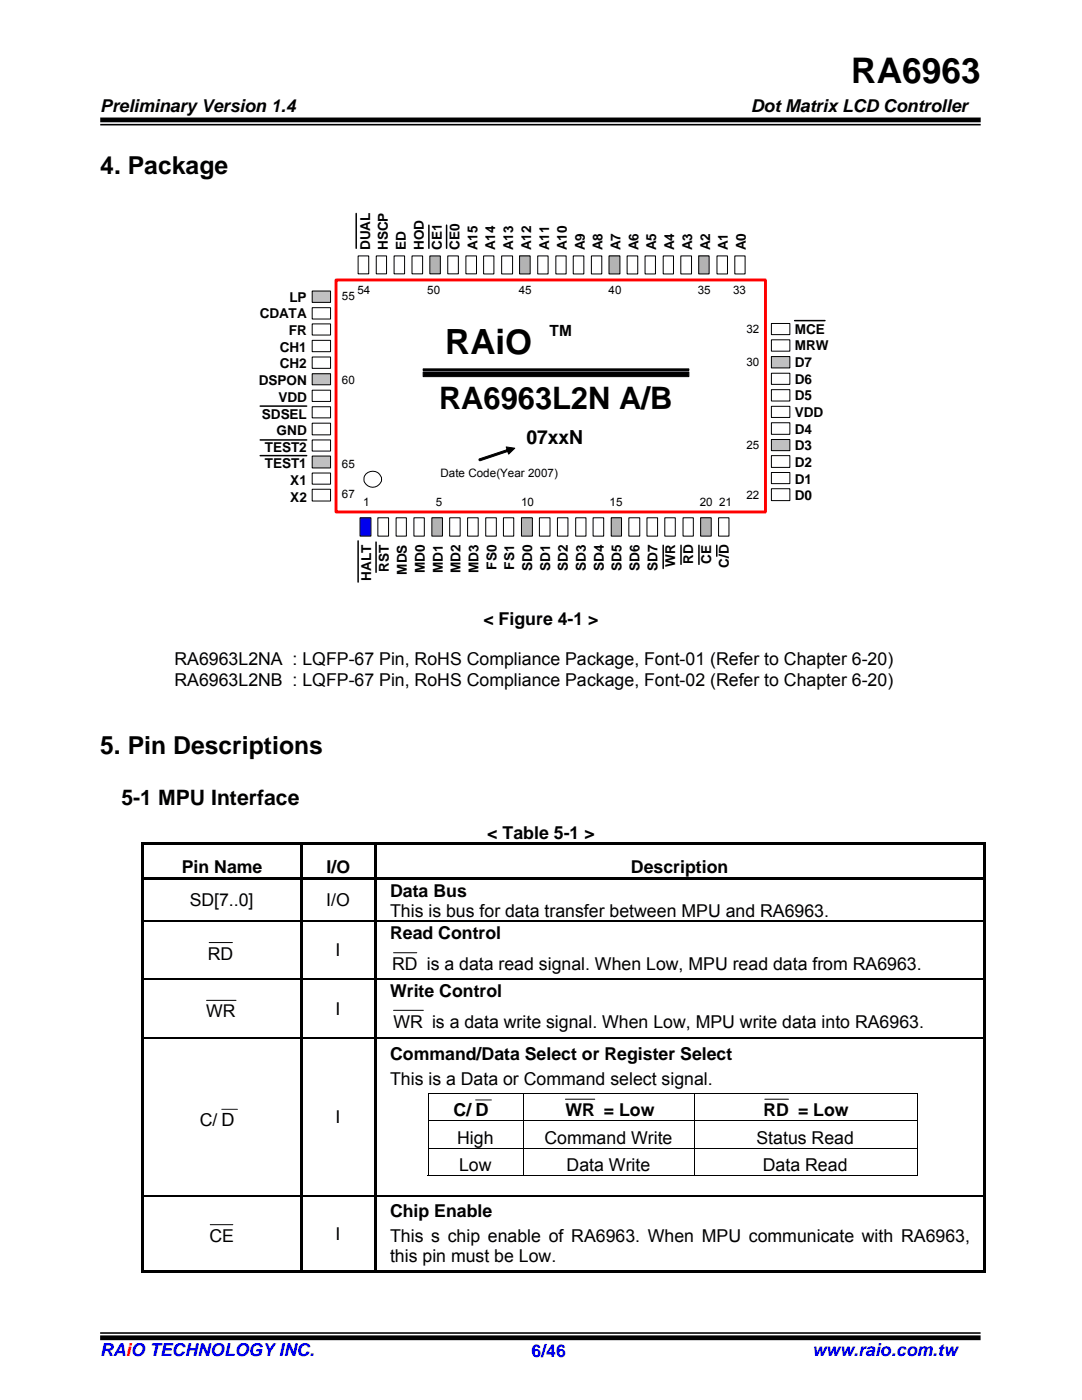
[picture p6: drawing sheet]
<svg xmlns="http://www.w3.org/2000/svg" width="216mm" height="279mm" viewBox="0 0 216 279" stroke-linecap="round" stroke-linejoin="round" font-family="sans-serif">
<g fill="#000">
<path d="M20 23.5h175.7v.9h-175.7zM20 24.7h175.7v.3h-175.7z"/>
<path d="M20 265.9h175.7v.3h-175.7zM20 266.5h175.7v1h-175.7z"/>
</g>
<path d="M49.5 40.8h116.9v76.4h-116.9z" fill="#fff"/>
<path d="M67.1 55.9h85.6v46.3h-85.6z" fill="none" stroke="#f00" stroke-width=".58"/>
<path d="M62.3 58.1h3.7v2.2h-3.7z" fill="#c0c0c0"/>
<path d="M62.3 58.1h3.7v2.2h-3.7zM62.3 61.4h3.7v2.3h-3.7zM62.3 64.6h3.7v2.3h-3.7zM62.3 67.9h3.7v2.3h-3.7zM62.3 71.2h3.7v2.3h-3.7z" fill="none" stroke="#000" stroke-width=".2"/>
<path d="M62.3 74.6h3.7v2.2h-3.7z" fill="#c0c0c0"/>
<path d="M62.3 74.6h3.7v2.2h-3.7zM62.3 77.9h3.7v2.2h-3.7zM62.3 81.2h3.7v2.2h-3.7zM62.3 84.5h3.7v2.3h-3.7zM62.3 87.8h3.7v2.2h-3.7z" fill="none" stroke="#000" stroke-width=".2"/>
<path d="M62.3 91h3.7v2.4h-3.7z" fill="#c0c0c0"/>
<path d="M153.9 64.6h3.7v2.2h-3.7zM153.9 67.8h3.7v2.3h-3.7zM62.3 91h3.7v2.4h-3.7zM62.3 94.4h3.7v2.2h-3.7zM62.3 97.6h3.7v2.4h-3.7zM72.9 94.7a1.79 1.79 0 0 1 2.1-.6 1.79 1.79 0 0 1 1.1 1.9 1.79 1.79 0 0 1-2.1 1.2 1.79 1.79 0 0 1-1.4-1.9z" fill="none" stroke="#000" stroke-width=".2"/>
<g fill="#000" stroke="#000" stroke-width=".2">
<path d="M84.4 73.6h53.1v.3h-53.1zM84.4 74.2h53.1v1h-53.1z"/>
<path d="M95.6 91.6l6-2 .2 .1-.1 .3-5.9 1.9-.2-.1zM101 89.2l1.7 .3-1.2 1.1z"/>
</g>
<path d="M153.9 71.2h3.7v2.2h-3.7z" fill="#c0c0c0"/>
<path d="M153.9 71.2h3.7v2.2h-3.7zM153.9 74.5h3.7v2.2h-3.7zM153.9 77.8h3.7v2.2h-3.7zM153.9 81.1h3.7v2.2h-3.7zM153.9 84.4h3.7v2.3h-3.7z" fill="none" stroke="#000" stroke-width=".2"/>
<path d="M153.9 87.7h3.7v2.2h-3.7z" fill="#c0c0c0"/>
<path d="M143.1 51.1h2.1v3.6h-2.1zM146.6 51.1h2.1v3.6h-2.1zM153.9 87.7h3.7v2.2h-3.7zM153.9 90.9h3.7v2.4h-3.7zM153.9 94.3h3.7v2.2h-3.7zM153.9 97.5h3.7v2.4h-3.7z" fill="none" stroke="#000" stroke-width=".2"/>
<path d="M158.6 64h6" fill="none" stroke="#000" stroke-width=".3"/>
<path d="M139.4 51.1h2.1v3.6h-2.1z" fill="#b3b3b3"/>
<path d="M125.1 51.1h2.2v3.6h-2.2zM128.7 51.1h2.1v3.6h-2.1zM139.4 51.1h2.1v3.6h-2.1z" fill="none" stroke="#000" stroke-width=".2"/>
<path d="M121.5 51.1h2.2v3.6h-2.2z" fill="#b3b3b3"/>
<path d="M107.3 51.1h2.1v3.6h-2.1zM110.9 51.1h2.1v3.6h-2.1zM114.4 51.1h2.1v3.6h-2.1zM118 51.1h2.1v3.6h-2.1zM121.5 51.1h2.2v3.6h-2.2z" fill="none" stroke="#000" stroke-width=".2"/>
<path d="M103.7 51.1h2.1v3.6h-2.1z" fill="#b3b3b3"/>
<path d="M89.3 51.1h2.2v3.6h-2.2zM93 51.1h2.1v3.6h-2.1zM103.7 51.1h2.1v3.6h-2.1zM132.3 51.1h2.1v3.6h-2.1zM135.8 51.1h2.2v3.6h-2.2z" fill="none" stroke="#000" stroke-width=".2"/>
<path d="M85.8 51.1h2.1v3.6h-2.1z" fill="#b3b3b3"/>
<path d="M71.5 51.1h2.1v3.6h-2.1zM75.1 51.1h2v3.6h-2zM78.6 51.1h2.1v3.6h-2.1zM82.2 51.1h2.1v3.6h-2.1zM85.8 51.1h2.1v3.6h-2.1zM96.5 51.1h2.1v3.6h-2.1zM100.1 51.1h2.2v3.6h-2.2zM125.5 103.3h2.2v3.7h-2.2zM129.1 103.3h2.1v3.7h-2.1zM132.7 103.3h2v3.7h-2zM143.4 103.3h2.1v3.7h-2.1z" fill="none" stroke="#000" stroke-width=".2"/>
<path d="M71.1 42.6v7M85.6 44.9v4.7M89.1 44.9v4.7M51.9 81h9.3M51.9 87.8h9.3M51.9 90.9h9.3" fill="none" stroke="#000" stroke-width=".3"/>
<path d="M122 103.3h2v3.7h-2z" fill="#b3b3b3"/>
<path d="M107.6 103.3h2.1v3.7h-2.1zM111.2 103.3h2.1v3.7h-2.1zM114.9 103.3h2v3.7h-2zM118.3 103.3h2.2v3.7h-2.2zM122 103.3h2v3.7h-2z" fill="none" stroke="#000" stroke-width=".2"/>
<path d="M139.8 103.3h2.1v3.7h-2.1z" fill="#b3b3b3"/>
<path d="M89.7 103.3h2.1v3.7h-2.1zM93.3 103.3h2.1v3.7h-2.1zM96.9 103.3h2.1v3.7h-2.1zM136.3 103.3h2v3.7h-2zM139.8 103.3h2.1v3.7h-2.1z" fill="none" stroke="#000" stroke-width=".2"/>
<path d="M86.2 103.3h2.1v3.7h-2.1z" fill="#b3b3b3"/>
<path d="M75.4 103.3h2.1v3.7h-2.1zM79 103.3h2.1v3.7h-2.1zM82.6 103.3h2.1v3.7h-2.1zM86.2 103.3h2.1v3.7h-2.1z" fill="none" stroke="#000" stroke-width=".2"/>
<path d="M71.8 103.3h2.2v3.7h-2.2z" fill="#00f"/>
<path d="M71.8 103.3h2.2v3.7h-2.2z" fill="none" stroke="#000" stroke-width=".2"/>
<path d="M104.1 103.3h2.1v3.7h-2.1z" fill="#b3b3b3"/>
<g fill="none" stroke="#000" stroke-width=".2">
<path d="M100.5 103.3h2v3.7h-2zM104.1 103.3h2.1v3.7h-2.1zM41.2 199.6h5.9M41.7 188.1h4.7M78.5 190.1h4.7M78.5 201.6h6M85.3 218.2h97.8M85.4 218.3v5.3M94.9 219.5h3.1M104.5 218.3v5.3M112.8 219.4h5.9M138.5 218.3v5.3"/>
<path d="M152.6 219.4h4.7M183 218.3v5.3M44.3 221.4h3.1M85.3 223.7h97.8M85.3 229.1h97.8M85.3 234.6h19.1M85.4 223.8v5.2M85.4 229.2v5.5M104.5 223.8v5.2M104.5 229.2v5.5M104.5 234.6h34M138.5 223.8v5.2"/>
<path d="M138.5 229.2v5.5M138.6 234.6h44.3M183 223.8v5.2M183 229.2v5.5M42 244.4h4.5"/>
</g>
<path d="M71.5 107.9v8.3M75 108.2v6M132.3 108.8v4.7M135.9 108.8v3.8M139.5 108.8v3.8M143 108.8v2.2" fill="none" stroke="#000" stroke-width=".3"/>
<g fill="#000">
<path d="M28.2 168.2h.5v.5h-.5zM28.2 168.2h168.4v.5h-168.4zM28.2 168.7h.5v6.3h-.5zM28.2 175h168.4v.6h-168.4zM59.9 168.7h.6v6.3h-.6zM74.6 168.7h.5v6.3h-.5zM196.1 168.2h.5v.5h-.5zM196.1 168.7h.5v6.3h-.5zM28.2 175.6h.5v8.2h-.5zM28.2 183.8h.5v.2h-.5zM28.2 184h.5v11.2h-.5zM28.2 195.2h.5v.3h-.5z"/>
<path d="M59.9 175.6h.6v8.2h-.6zM59.9 183.8h.6v.2h-.6zM59.9 184h.6v11.2h-.6zM59.9 195.2h.6v.3h-.6zM74.6 175.6h.5v8.2h-.5zM74.6 183.8h.5v.2h-.5zM74.6 184h.5v11.2h-.5zM74.6 195.2h.5v.3h-.5zM196.1 175.6h.5v8.2h-.5zM196.1 183.8h.5v.2h-.5zM196.1 184h.5v11.2h-.5zM196.1 195.2h.5v.3h-.5z"/>
<path d="M28.2 195.5h.5v11.6h-.5zM28.2 207.1h.5v.3h-.5zM59.9 195.5h.6v11.6h-.6zM59.9 207.1h.6v.3h-.6zM74.6 195.5h.5v11.6h-.5zM74.6 207.1h.5v.3h-.5zM85.3 218.1h.2v.2h-.2zM182.9 218.1h.2v.2h-.2zM196.1 195.5h.5v11.6h-.5zM196.1 207.1h.5v.3h-.5zM28.2 207.4h.5v31.1h-.5zM28.2 238.5h.5v.2h-.5z"/>
<path d="M59.9 207.4h.6v31.1h-.6zM59.9 238.5h.6v.2h-.6zM74.6 207.4h.5v31.1h-.5zM74.6 238.5h.5v.2h-.5zM182.9 234.5h.2v.2h-.2zM196.1 207.4h.5v31.1h-.5zM196.1 238.5h.5v.2h-.5zM28.2 238.7h.5v15.4h-.5zM28.2 253.5h31.7v.6h-31.7zM59.9 238.7h.6v15.4h-.6zM60.5 253.5h14.1v.6h-14.1zM74.6 238.7h.5v15.4h-.5z"/>
<path d="M75.1 253.5h121v.6h-121zM196.1 238.7h.5v15.4h-.5zM196.1 253.5h.5v.6h-.5z"/>
</g>
<path d="M28.7 183.9h31.2M28.7 195.4h31.2M60.5 183.9h14.1M60.5 195.4h14.1M75.1 183.9h121M75.1 195.4h121M28.7 207.2h31.2M60.5 207.2h14.1M75.1 207.2h121M28.7 238.6h31.2M60.5 238.6h14.1M75.1 238.6h121" fill="none" stroke="#000" stroke-width=".25"/>
<text font-size="7" x="169.9" y="16.5">RA6963</text>
<text font-size="6.9" x="88.8" y="70.7">RAiO</text>
<text font-size="6.2" x="87.6" y="81.6">RA6963L2N A/B</text>
<g font-size="4.9">
<text x="20" y="34.8">4. Package</text>
<text x="20" y="150.5">5. Pin Descriptions</text>
</g>
<text font-size="4.2" x="24.2" y="160.6">5-1 MPU Interface</text>
<text font-size="3.9" x="105" y="88.6">07xxN</text>
<g font-size="3.5">
<text x="20" y="22.4">Preliminary Version 1.4</text>
<text x="149.8" y="22.4">Dot Matrix LCD Controller</text>
<text x="96.5" y="124.7">&lt; Figure 4-1 &gt;</text>
<text x="34.8" y="132.8">RA6963L2NA : LQFP-67 Pin, RoHS Compliance Package, Font-01 (Refer to Chapter 6-20)</text>
<text x="34.8" y="136.8">RA6963L2NB : LQFP-67 Pin, RoHS Compliance Package, Font-02 (Refer to Chapter 6-20)</text>
<text x="97.2" y="167.4">&lt; Table 5-1 &gt;</text>
<text x="36.3" y="174.3">Pin Name</text>
<text x="65.2" y="174.3">I/O</text>
<text x="77.8" y="178.9">Data Bus</text>
<text x="125.9" y="174.3">Description</text>
<text x="37.8" y="180.9">SD[7..0]</text>
<text x="65.1" y="180.9">I/O</text>
<text x="77.8" y="183">This is bus for data transfer between MPU and RA6963.</text>
<text x="41.5" y="191.6">RD</text>
<text x="67" y="190.9">I</text>
<text x="77.8" y="187.4">Read Control</text>
<text x="78.3" y="193.6">RD is a data read signal. When Low, MPU read data from RA6963.</text>
<text x="41.2" y="203.1">WR</text>
<text x="67" y="202.6">I</text>
<text x="77.8" y="198.9">Write Control</text>
<text x="78.5" y="205.1">WR is a data write signal. When Low, MPU write data into RA6963.</text>
<text x="77.8" y="211.6">Command/Data Select or Register Select</text>
<text x="77.8" y="216.5">This is a Data or Command select signal.</text>
<text x="39.9" y="224.7">C/ D</text>
<text x="67" y="224.2">I</text>
<text x="90.5" y="222.8">C/D</text>
<text x="112.8" y="222.8">WR = Low</text>
<text x="152.4" y="222.8">RD = Low</text>
<text x="91.2" y="228.3">High</text>
<text x="91.6" y="233.7">Low</text>
<text x="108.6" y="228.3">Command Write</text>
<text x="113.1" y="233.7">Data Write</text>
<text x="150.9" y="228.3">Status Read</text>
<text x="152.2" y="233.7">Data Read</text>
<text x="77.8" y="242.9">Chip Enable</text>
<text x="41.8" y="247.9">CE</text>
<text x="67" y="247.4">I</text>
<text x="77.8" y="247.8">This s chip enable of RA6963. When MPU communicate with RA6963,</text>
<text x="77.8" y="251.9">this pin must be Low.</text>
</g>
<g font-size="3.5" fill="#00f">
<text x="20" y="270.7">RAiO TECHNOLOGY INC.</text>
<text x="106.1" y="270.9">6/46</text>
<text x="162.1" y="270.7">www.raio.com.tw</text>
</g>
<text font-size="3.1" x="109.7" y="67">TM</text>
<g font-size="2.7">
<text x="73.9" y="49.9" transform="rotate(-90 73.9 49.9)">DUAL</text>
<text x="77.4" y="49.9" transform="rotate(-90 77.4 49.9)">HSCP</text>
<text x="81" y="49.9" transform="rotate(-90 81 49.9)">ED</text>
<text x="84.5" y="49.9" transform="rotate(-90 84.5 49.9)">HOD</text>
<text x="88.1" y="49.9" transform="rotate(-90 88.1 49.9)">CE1</text>
<text x="91.7" y="49.9" transform="rotate(-90 91.7 49.9)">CE0</text>
<text x="95.3" y="49.9" transform="rotate(-90 95.3 49.9)">A15</text>
<text x="98.8" y="49.9" transform="rotate(-90 98.8 49.9)">A14</text>
<text x="102.4" y="49.9" transform="rotate(-90 102.4 49.9)">A13</text>
<text x="106" y="49.9" transform="rotate(-90 106 49.9)">A12</text>
<text x="109.6" y="49.9" transform="rotate(-90 109.6 49.9)">A11</text>
<text x="113.1" y="49.9" transform="rotate(-90 113.1 49.9)">A10</text>
<text x="116.7" y="49.9" transform="rotate(-90 116.7 49.9)">A9</text>
<text x="120.3" y="49.9" transform="rotate(-90 120.3 49.9)">A8</text>
<text x="123.8" y="49.9" transform="rotate(-90 123.8 49.9)">A7</text>
<text x="127.4" y="49.9" transform="rotate(-90 127.4 49.9)">A6</text>
<text x="131" y="49.9" transform="rotate(-90 131 49.9)">A5</text>
<text x="134.5" y="49.9" transform="rotate(-90 134.5 49.9)">A4</text>
<text x="138.1" y="49.9" transform="rotate(-90 138.1 49.9)">A3</text>
<text x="141.7" y="49.9" transform="rotate(-90 141.7 49.9)">A2</text>
<text x="145.2" y="49.9" transform="rotate(-90 145.2 49.9)">A1</text>
<text x="148.8" y="49.9" transform="rotate(-90 148.8 49.9)">A0</text>
<text x="51.8" y="63.5">CDATA</text>
<text x="57.8" y="60.2">LP</text>
<text x="55.8" y="70.2">CH1</text>
<text x="57.6" y="66.9">FR</text>
<text x="158.6" y="66.6">MCE</text>
<text x="158.6" y="69.9">MRW</text>
<text x="51.6" y="76.9">DSPON</text>
<text x="55.8" y="73.5">CH2</text>
<text x="158.6" y="73.2">D7</text>
<text x="158.6" y="76.6">D6</text>
<text x="52.3" y="83.5">SDSEL</text>
<text x="55.6" y="80.2">VDD</text>
<text x="158.6" y="79.9">D5</text>
<text x="158.6" y="83.2">VDD</text>
<text x="55.2" y="86.8">GND</text>
<text x="158.6" y="86.6">D4</text>
<text x="158.6" y="89.9">D3</text>
<text x="52.9" y="90.2">TEST2</text>
<text x="52.9" y="93.5">TEST1</text>
<text x="158.6" y="93.2">D2</text>
<text x="57.9" y="96.8">X1</text>
<text x="57.9" y="100.2">X2</text>
<text x="158.6" y="96.5">D1</text>
<text x="158.6" y="99.9">D0</text>
<text x="99" y="113.7" transform="rotate(-90 99 113.7)">FS0</text>
<text x="102.6" y="113.7" transform="rotate(-90 102.6 113.7)">FS1</text>
<text x="106.2" y="113.9" transform="rotate(-90 106.2 113.9)">SD0</text>
<text x="109.8" y="113.9" transform="rotate(-90 109.8 113.9)">SD1</text>
<text x="113.3" y="113.9" transform="rotate(-90 113.3 113.9)">SD2</text>
<text x="116.9" y="113.9" transform="rotate(-90 116.9 113.9)">SD3</text>
<text x="120.5" y="113.9" transform="rotate(-90 120.5 113.9)">SD4</text>
<text x="124" y="113.9" transform="rotate(-90 124 113.9)">SD5</text>
<text x="127.6" y="113.9" transform="rotate(-90 127.6 113.9)">SD6</text>
<text x="131.2" y="113.9" transform="rotate(-90 131.2 113.9)">SD7</text>
<text x="134.8" y="113.2" transform="rotate(-90 134.8 113.2)">WR</text>
<text x="138.3" y="112.6" transform="rotate(-90 138.3 112.6)">RD</text>
<text x="141.9" y="112.5" transform="rotate(-90 141.9 112.5)">CE</text>
<text x="145.4" y="113.3" transform="rotate(-90 145.4 113.3)">C/D</text>
<text x="74.1" y="115.9" transform="rotate(-90 74.1 115.9)">HALT</text>
<text x="77.6" y="114.1" transform="rotate(-90 77.6 114.1)">RST</text>
<text x="81.2" y="114.7" transform="rotate(-90 81.2 114.7)">MDS</text>
<text x="84.8" y="114.4" transform="rotate(-90 84.8 114.4)">MD0</text>
<text x="88.4" y="114.4" transform="rotate(-90 88.4 114.4)">MD1</text>
<text x="91.9" y="114.4" transform="rotate(-90 91.9 114.4)">MD2</text>
<text x="95.5" y="114.4" transform="rotate(-90 95.5 114.4)">MD3</text>
</g>
<g font-size="2.3">
<text x="68.2" y="59.8">55</text>
<text x="71.3" y="58.7">54</text>
<text x="85.2" y="58.7">50</text>
<text x="103.5" y="58.7">45</text>
<text x="121.4" y="58.7">40</text>
<text x="139.2" y="58.7">35</text>
<text x="146.3" y="58.7">33</text>
<text x="148.9" y="66.5">32</text>
<text x="68.2" y="76.6">60</text>
<text x="148.9" y="73.1">30</text>
<text x="148.9" y="89.6">25</text>
<text x="68.2" y="93.5">65</text>
<text x="87.9" y="95.2">Date Code(Year 2007)</text>
<text x="68.2" y="99.5">67</text>
<text x="72.5" y="100.9">1</text>
<text x="87" y="100.9">5</text>
<text x="104" y="100.9">10</text>
<text x="121.6" y="100.9">15</text>
<text x="139.6" y="100.9">20 21</text>
<text x="148.9" y="99.6">22</text>
</g>
</svg>
